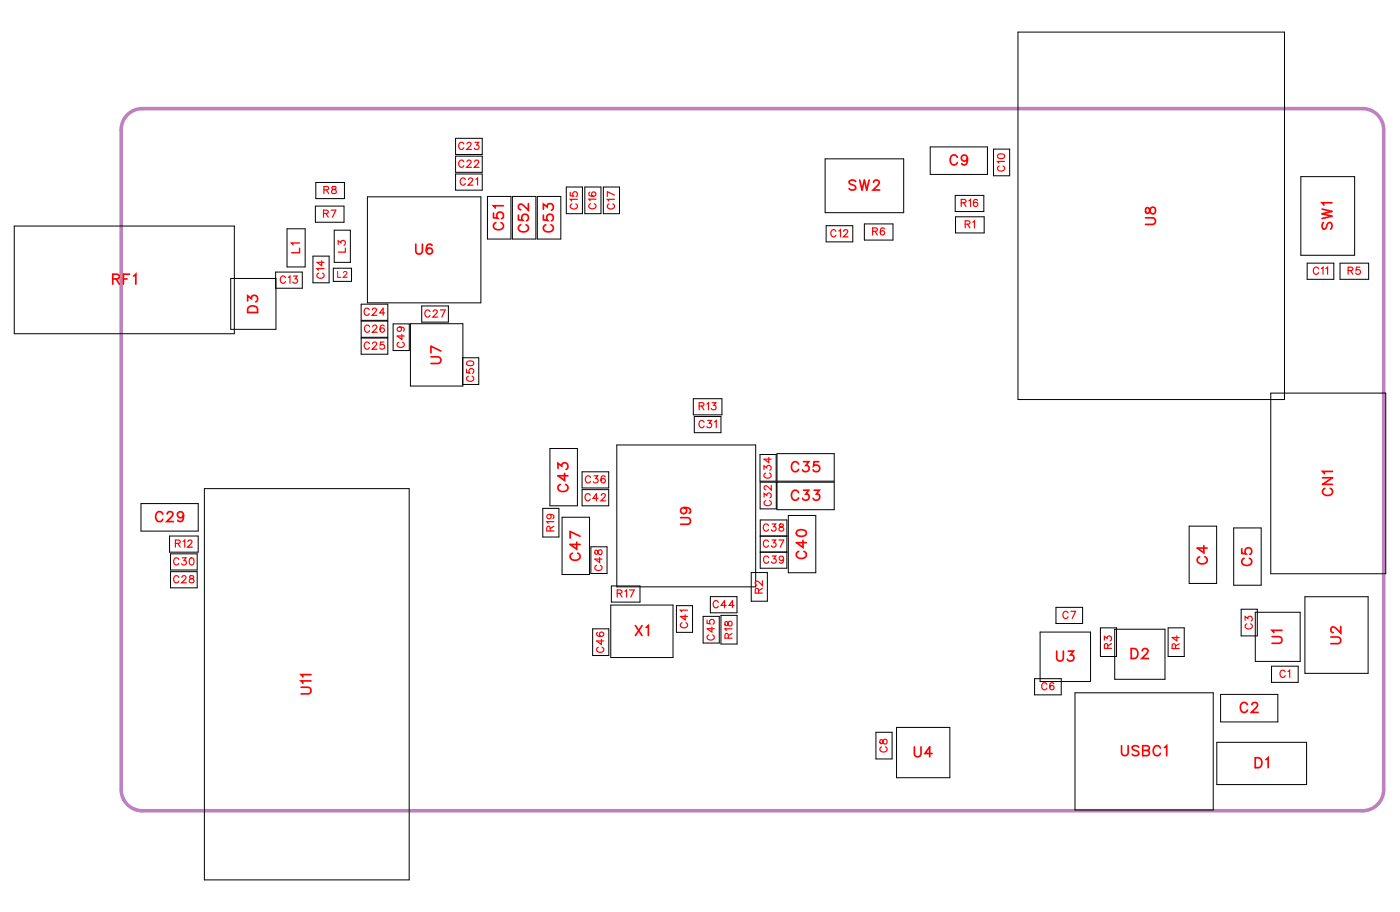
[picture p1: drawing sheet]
<svg xmlns="http://www.w3.org/2000/svg" width="100mm" height="65mm" viewBox="0 0 100 65" stroke-linecap="round" stroke-linejoin="round" font-family="sans-serif">
<path d="M8.6 56.2v-47a1.5 1.5 0 0 1 1.5-1.5h87a1.5 1.5 0 0 1 1.5 1.5v47a1.5 1.5 0 0 1-1.5 1.5M8.6 56.2a1.5 1.5 0 0 0 1.5 1.5h87" fill="none" stroke="#bf80bf" stroke-width=".25"/>
<g fill="none" stroke="#000" stroke-width=".07">
<path d="M1 16.1h15.7v7.7h-15.7zM16.4 19.8h3.3v3.7h-3.3zM19.6 19.4h1.9v1.1h-1.9zM20.5 16.3h1.3v2.7h-1.3zM22.3 18.2h1.2v1.9h-1.2zM22.5 14.7h2v1.1h-2zM22.5 13h2.1v1.1h-2.1zM23.8 19.1h1.3v.9h-1.3zM23.8 16.4h1.2v2.3h-1.2zM26.2 14h8.1v7.6h-8.1zM32.5 9.8h1.9v1.2h-1.9zM32.5 11.1h1.9v1.2h-1.9z"/>
<path d="M32.5 12.4h1.9v1.1h-1.9zM34.7 14h1.7v3h-1.7zM36.5 14h1.7v3h-1.7zM38.3 14h1.7v3h-1.7zM40.4 13.3h1.1v1.9h-1.1zM41.7 13.3h1.1v1.9h-1.1zM43 13.3h1.2v1.9h-1.2zM58.8 11.3h5.6v3.8h-5.6zM58.9 16.1h1.9v1.1h-1.9zM61.6 15.9h2.1v1.2h-2.1zM66.3 10.5h4.1v1.9h-4.1zM68.1 13.9h2v1.2h-2z"/>
<path d="M68.1 15.4h2.1v1.2h-2.1zM70.8 10.6h1.2v1.9h-1.2zM72.6 2.3h19v26.2h-19zM92.7 12.6h3.9v5.6h-3.9zM93.2 18.7h1.9v1.2h-1.9zM95.5 18.7h2.1v1.2h-2.1zM10.1 35.9h4v1.9h-4zM12.1 38.2h2v1.1h-2zM12.2 39.4h1.9v1.2h-1.9zM14.6 34.8h14.6v27.9h-14.6zM25.7 21.7h1.9v1.1h-1.9zM25.7 22.9h1.9v1.1h-1.9z"/>
<path d="M25.7 24.1h1.9v1.1h-1.9zM28 23.1h1.2v1.9h-1.2zM29.3 23.1h3.7v4.4h-3.7zM30.1 21.8h1.9v1.1h-1.9zM33 25.5h1.1v1.9h-1.1zM38.7 36.2h1.1v2h-1.1zM39.2 31.9h2v4.1h-2zM40.1 36.8h1.9v4.1h-1.9zM41.5 33.6h1.9v1.2h-1.9zM41.5 34.9h1.9v1.1h-1.9zM42.1 38.9h1.2v1.9h-1.2zM44 31.7h9.9v10.1h-9.9z"/>
<path d="M49.4 28.4h2.1v1.1h-2.1zM49.5 29.7h1.9v1.1h-1.9zM54.2 32.4h1.1v1.9h-1.1zM54.2 34.3h1.1v1.9h-1.1zM54.2 37h1.9v3.5h-1.9zM54.2 39.3h1.9M54.2 38.2h1.9M55.4 32.3h4.1v2h-4.1zM55.4 34.3h4.1v2h-4.1zM56.2 36.7h2v4.1h-2zM84.8 37.5h1.9v4h-1.9zM87.9 37.6h2v4.1h-2z"/>
<path d="M90.6 28h8.2v12.9h-8.2zM12.2 40.7h1.9v1.2h-1.9zM42.2 44.8h1.2v1.9h-1.2zM43.5 43.1h4.5v3.7h-4.5zM43.6 41.7h2v1.2h-2zM48.2 43.1h1.2v1.9h-1.2zM50.1 43.9h1.2v1.9h-1.2zM50.6 42.5h1.9v1.1h-1.9zM51.4 43.8h1.1v2.1h-1.1zM53.6 40.8h1.1v2h-1.1zM62.4 52.1h1.2v1.9h-1.2zM63.9 51.8h3.8v3.6h-3.8z"/>
<path d="M73.8 48.3h1.9v1.2h-1.9zM74.1 45h3.6v3.5h-3.6zM75.3 43.3h1.9v1.1h-1.9zM76.6 49.3h9.9v8.4h-9.9zM78.4 44.7h1.2v2.1h-1.2zM79.5 44.8h3.5v3.6h-3.5zM83.3 44.7h1.1v2.1h-1.1zM86.7 52.9h6.4v3h-6.4zM87 49.5h4.1v1.9h-4.1zM88.5 43.4h1.1v1.9h-1.1zM89.5 43.6h3.2v3.5h-3.2zM90.6 47.4h1.9v1.2h-1.9z"/>
<path d="M93 42.5h4.5v5.5h-4.5z"/>
</g>
<g fill="none" stroke="#f00" stroke-width=".12">
<path d="M8 19.9l.4-.1 .1-.1-.2-.2h-.3v.7M8.3 19.9l.2 .3M8.8 19.9h.3M9.2 19.5h-.4v.7M9.5 19.7l.2-.2v.7M29.6 17.4v.5l.2 .2 .3-.1v-.6M30.8 17.5v-.1a.35 .35 0 0 0-.5 .3 .35 .35 0 0 0 .3 .4 .22 .22 0 0 0 .2-.2 .22 .22 0 0 0-.2-.2 .22 .22 0 0 0-.2 .2M35.2 15.2v.3h.3a.25 .25 0 0 1 0-.3 .25 .25 0 0 1 .4 0 .25 .25 0 0 1-.1 .4M35.3 15.9a.26 .26 0 0 0-.1 .3 .26 .26 0 0 0 .3 .2h.1a.26 .26 0 0 0 .3-.2 .26 .26 0 0 0-.2-.3M35.9 14.7h-.7l.1 .1M37 15.3v.4h.3a.25 .25 0 0 1 0-.4 .25 .25 0 0 1 .3 .1 .25 .25 0 0 1-.1 .3M37.1 16a.26 .26 0 0 0-.1 .3 .26 .26 0 0 0 .2 .2h.2a.26 .26 0 0 0 .3-.2 .26 .26 0 0 0-.2-.3"/>
<path d="M37.7 14.5v.5l-.4-.4-.2-.1-.1 .2v.1l.1 .1M38.7 15.3v.4h.3a.25 .25 0 0 1 0-.4 .25 .25 0 0 1 .4 .1 .25 .25 0 0 1-.1 .3M38.7 14.9v-.4l.3 .2a.24 .24 0 0 1 .4-.1 .24 .24 0 0 1-.1 .4M38.9 16a.26 .26 0 0 0-.2 .3 .26 .26 0 0 0 .3 .2h.2a.26 .26 0 0 0 .2-.2 .26 .26 0 0 0-.1-.3M61 12.9l-.2-.1-.3 .1 .1 .2 .4 .2v.1l-.2 .1-.3-.1M61.3 12.8l.2 .7 .1-.7 .2 .7 .2-.7M62.3 13l.1-.2h.1l.2 .2-.1 .2-.4 .3h.5M68.2 11.2a.26 .26 0 0 0-.3-.2 .26 .26 0 0 0-.2 .3v.2a.26 .26 0 0 0 .2 .2 .26 .26 0 0 0 .3-.1M69 11.3a.22 .22 0 0 1-.3 .2 .22 .22 0 0 1-.1-.4 .22 .22 0 0 1 .3 0l.1 .2a.34 .34 0 0 1-.3 .4l-.1-.1M81.7 15.5h.5l.2 .2-.1 .2-.6 .1M81.7 14.8v.4h.1l.3-.4a.24 .24 0 0 1 .3 .2 .24 .24 0 0 1-.3 .2l-.1-.1-.1-.3zM94.2 14.9l.8 .2-.8 .1 .8 .2-.8 .2"/>
<path d="M94.3 15.8l-.1 .2 .1 .3h.2l.2-.4 .2-.1 .1 .2-.1 .3M95 14.4h-.8l.2 .2M11.6 36.6a.26 .26 0 0 0-.3-.2 .26 .26 0 0 0-.2 .3v.2a.26 .26 0 0 0 .2 .2 .26 .26 0 0 0 .3-.1M11.9 36.6l.2-.2h.1l.1 .2-.1 .2-.3 .3h.5M13.1 36.7a.22 .22 0 0 1-.3 .2 .22 .22 0 0 1-.1-.4 .22 .22 0 0 1 .3 0l.1 .2a.34 .34 0 0 1-.3 .4l-.1-.1M17.7 21.4v-.3l.2 .2a.24 .24 0 0 1 .4-.2 .24 .24 0 0 1-.1 .4M17.8 21.9l.1-.1 .4 .1 .1 .4h-.7zM30.7 25.4h.5l.2 .2-.1 .3h-.6M31.4 25l-.7-.3v.4M39.8 33.4v-.4l.2 .2a.24 .24 0 0 1 .4-.2 .24 .24 0 0 1 0 .4M39.9 34.5a.26 .26 0 0 0-.1 .3 .26 .26 0 0 0 .2 .2h.2a.26 .26 0 0 0 .3-.2 .26 .26 0 0 0-.2-.3M40.2 33.7v.5l-.4-.3h.7"/>
<path d="M40.8 39.4a.26 .26 0 0 0-.2 .3 .26 .26 0 0 0 .3 .2h.2a.26 .26 0 0 0 .3-.2 .26 .26 0 0 0-.2-.3M41.1 38.6v.5l-.5-.3h.7M41.3 38.2l-.7-.4v.5M48.5 36.9h.5l.2 .2-.1 .2h-.6M48.8 36.1a.22 .22 0 0 1 .1 .3 .22 .22 0 0 1-.3 .1 .22 .22 0 0 1 0-.3l.2-.1a.34 .34 0 0 1 .4 .3l-.1 .1M56.8 37.8l.3-.1a.3 .3 0 0 1 .4 .3 .38 .38 0 0 1-.4 .2 .38 .38 0 0 1-.3-.3zM56.9 35.1a.26 .26 0 0 0-.3-.2 .26 .26 0 0 0-.2 .3v.2a.26 .26 0 0 0 .2 .2 .26 .26 0 0 0 .3-.1M56.9 33.1a.26 .26 0 0 0-.3-.2 .26 .26 0 0 0-.2 .3v.1a.26 .26 0 0 0 .2 .3 .26 .26 0 0 0 .3-.2M56.9 39.3a.26 .26 0 0 0-.1 .3 .26 .26 0 0 0 .2 .2h.2a.26 .26 0 0 0 .3-.2 .26 .26 0 0 0-.2-.3M57.2 38.5v.5l-.4-.4h.7M57.3 34.9h.3l-.2 .3a.24 .24 0 0 1 .2 .4 .24 .24 0 0 1-.4-.1M57.3 32.9h.3l-.2 .3a.24 .24 0 0 1 .2 .3 .24 .24 0 0 1-.4 0"/>
<path d="M58 34.9h.4l-.2 .3a.24 .24 0 0 1 .2 .4 .24 .24 0 0 1-.4-.1M58.4 32.9h-.4v.3a.25 .25 0 0 1 .4 0 .25 .25 0 0 1-.1 .4 .25 .25 0 0 1-.3-.1M85.5 39.6a.26 .26 0 0 0-.2 .3 .26 .26 0 0 0 .3 .3h.2a.26 .26 0 0 0 .3-.3 .26 .26 0 0 0-.2-.3M85.8 38.9v.5l-.5-.4h.8M88.5 39.1v.3h.3a.25 .25 0 0 1 0-.3 .25 .25 0 0 1 .4 0 .25 .25 0 0 1-.1 .4M88.7 39.8a.26 .26 0 0 0-.2 .3 .26 .26 0 0 0 .3 .2h.2a.26 .26 0 0 0 .2-.2 .26 .26 0 0 0-.1-.3M94.3 34h.7l-.7 .5h.7M94.5 34.8a.26 .26 0 0 0-.2 .3 .26 .26 0 0 0 .3 .2h.1a.26 .26 0 0 0 .3-.2 .26 .26 0 0 0-.2-.3M95 33.6h-.7l.1 .1M21.5 48.9h.5l.2 .2-.1 .3h-.6M22.2 48.5h-.7l.1 .2M22.2 48h-.7l.1 .2"/>
<path d="M45.3 44.6l.5 .7M45.8 44.6l-.5 .7M46.1 44.7l.1-.1v.7M65.2 53.2v.5l.2 .2 .2-.1 .1-.6M66.4 53.7h-.5l.4-.5v.7M75.3 46.4v.5l.2 .2 .3-.1v-.6M76.2 46.4h.3l-.2 .2a.24 .24 0 0 1 .2 .4 .24 .24 0 0 1-.4-.1M80 53.1v.5l.2 .2 .2-.1v-.6M80.6 46.2h.3a.38 .38 0 0 1 .2 .3 .38 .38 0 0 1-.2 .4h-.3zM81.2 53.2l-.2-.1-.3 .1 .1 .2 .4 .2v.1l-.2 .1-.3-.1M81.4 46.4l.2-.2h.1l.1 .1-.1 .3-.3 .3h.5M81.5 53.4l.4 .1v.2l-.1 .1h-.3v-.7l.4 .1v.2h-.1"/>
<path d="M82.7 53.3a.26 .26 0 0 0-.3-.2 .26 .26 0 0 0-.2 .3v.1a.26 .26 0 0 0 .2 .3 .26 .26 0 0 0 .3-.2M83 53.2l.2-.1v.7M88.9 50.2a.26 .26 0 0 0-.3-.2 .26 .26 0 0 0-.2 .3v.2a.26 .26 0 0 0 .2 .2 .26 .26 0 0 0 .3-.1M89.2 50.2l.2-.2h.1l.1 .2-.1 .2-.3 .3h.5M89.5 54h.2a.38 .38 0 0 1 .3 .3 .38 .38 0 0 1-.3 .4h-.2zM90.2 54.1l.2-.1v.7M90.7 45.3h.5l.2 .2-.1 .3h-.6M91.4 44.9h-.7l.1 .2M94.9 45.4h.5l.2 .2-.1 .2h-.6M95.6 44.6v.5l-.4-.4-.2-.1-.1 .2v.1l.1 .1"/>
</g>
<g fill="none" stroke="#f00" stroke-width=".08">
<path d="M20.3 19.8a.19 .19 0 0 0-.2-.1 .19 .19 0 0 0-.1 .2v.1a.19 .19 0 0 0 .1 .2 .19 .19 0 0 0 .2-.2M20.6 19.8l.1-.1v.5M20.9 19.7h.3l-.2 .2a.17 .17 0 0 1 .2 .2 .17 .17 0 0 1-.3 0M22.7 19.5a.19 .19 0 0 0-.1 .2 .19 .19 0 0 0 .2 .1h.1a.19 .19 0 0 0 .2-.1 .19 .19 0 0 0-.1-.2M22.9 18.6v.3l-.3-.2h.5M23.1 15.2h.3v-.1l-.3-.1v.5M23.1 13.5h.3v-.1l-.3-.1v.5M23.1 19.1h-.5l.1 .2M23.2 15.2l.2 .3M23.3 13.5l.1 .3M23.6 15h.3l-.2 .5M23.7 13.3v.1l.3 .2a.17 .17 0 0 1-.2 .2 .17 .17 0 0 1-.2-.2l.4-.2-.1-.1z"/>
<path d="M24.1 17.4v-.3l.2 .2a.17 .17 0 0 1 .3-.1 .17 .17 0 0 1-.1 .3M24.6 17.7v.3h-.5M33.1 10.3a.19 .19 0 0 0-.2-.2 .19 .19 0 0 0-.2 .2v.2a.19 .19 0 0 0 .2 .1 .19 .19 0 0 0 .2-.1M33.1 11.5a.19 .19 0 0 0-.2-.1 .19 .19 0 0 0-.2 .2v.1a.19 .19 0 0 0 .2 .2 .19 .19 0 0 0 .2-.1M33.2 12.8a.19 .19 0 0 0-.2-.1 .19 .19 0 0 0-.2 .2v.1a.19 .19 0 0 0 .2 .2 .19 .19 0 0 0 .2-.1M33.3 10.3l.1-.2 .2 .1-.3 .4h.3M33.3 11.5l.1-.1 .2 .1-.3 .4h.3M33.4 12.8l.1-.1 .2 .1-.3 .4h.3M33.8 11.5l.1-.1 .2 .1-.3 .4h.4M33.9 10.1h.2l-.1 .2a.17 .17 0 0 1 .1 .3 .17 .17 0 0 1-.3-.1M33.9 12.8l.1-.1v.5M40.7 13.7v.2l.2 .1a.18 .18 0 0 1 0-.3 .18 .18 0 0 1 .2 0 .18 .18 0 0 1 0 .3"/>
<path d="M40.8 14.5a.19 .19 0 0 0-.1 .2 .19 .19 0 0 0 .1 .2h.2a.19 .19 0 0 0 .2-.2 .19 .19 0 0 0-.2-.2M41.2 14.2h-.5v.1M42 13.7a.22 .22 0 0 0 .2 .3 .22 .22 0 0 0 .2-.3 .16 .16 0 0 0-.2 .1 .16 .16 0 0 0 .1 .2M42.1 14.5a.19 .19 0 0 0-.1 .2 .19 .19 0 0 0 .2 .2h.1a.19 .19 0 0 0 .2-.2 .19 .19 0 0 0-.1-.2M42.5 14.2h-.5l.1 .1M43.4 14.5a.19 .19 0 0 0-.1 .2 .19 .19 0 0 0 .2 .2h.1a.19 .19 0 0 0 .2-.2 .19 .19 0 0 0-.1-.2M43.8 14.2h-.5l.1 .1M43.8 13.9l-.5-.2v.3M59.6 16.5a.19 .19 0 0 0-.2-.1 .19 .19 0 0 0-.2 .2v.1a.19 .19 0 0 0 .2 .2 .19 .19 0 0 0 .2-.2M59.8 16.5l.1-.1v.5M60.1 16.5l.1-.1 .2 .1-.3 .4h.4M62.2 16.5h.3v-.2l-.3-.1v.5"/>
<path d="M62.4 16.5l.1 .2M63 16.3a.22 .22 0 0 0-.3 .2 .22 .22 0 0 0 .3 .2 .16 .16 0 0 0 0-.3 .16 .16 0 0 0-.2 .2M68.5 14.4h.3l.1-.1-.4-.1v.5M68.7 14.4l.2 .3M68.8 16l.3-.1v-.1l-.3-.1v.5M69 16l.1 .2M69.1 14.3l.1-.1v.5M69.3 15.8l.2-.1v.5M69.7 14.3v-.1a.22 .22 0 0 0-.3 .2 .22 .22 0 0 0 .3 .2 .16 .16 0 0 0-.1-.2 .16 .16 0 0 0-.2 .1M71.1 11a.25 .25 0 0 1 .3-.1 .25 .25 0 0 1 .2 .3 .25 .25 0 0 1-.3 .1 .25 .25 0 0 1-.2-.3zM71.2 11.8a.19 .19 0 0 0-.1 .2 .19 .19 0 0 0 .2 .2h.1a.19 .19 0 0 0 .2-.2 .19 .19 0 0 0-.1-.2M71.6 11.5h-.5l.1 .1"/>
<path d="M94 19.1a.19 .19 0 0 0-.2-.1 .19 .19 0 0 0-.2 .2v.1a.19 .19 0 0 0 .2 .2 .19 .19 0 0 0 .2-.1M94.2 19.1l.1-.1v.5M94.5 19.1l.1-.1v.5M96.1 19.3l.3-.1v-.1l-.3-.1v.5M96.3 19.3l.1 .2M96.9 19h-.2v.2a.18 .18 0 0 1 .2 0 .18 .18 0 0 1 0 .3 .18 .18 0 0 1-.3-.1M12.5 38.7h.3v-.1l-.3-.1v.5M12.7 38.7l.1 .3M12.7 39.8a.19 .19 0 0 0-.2-.1 .19 .19 0 0 0-.1 .2v.1a.19 .19 0 0 0 .1 .2 .19 .19 0 0 0 .2-.1M13 39.7h.3l-.2 .2a.17 .17 0 0 1 .1 .3 .17 .17 0 0 1-.3-.1M13 38.6l.2-.1v.5M13.4 38.6l.2-.1 .1 .1-.3 .4h.3"/>
<path d="M13.6 39.8a.23 .23 0 0 1 .2 .2 .23 .23 0 0 1-.2 .2l-.1-.2zM26.3 22.1a.19 .19 0 0 0-.2-.2 .19 .19 0 0 0-.1 .2v.2a.19 .19 0 0 0 .1 .2 .19 .19 0 0 0 .2-.2M26.3 24.5a.19 .19 0 0 0-.2-.1 .19 .19 0 0 0-.1 .2v.1a.19 .19 0 0 0 .1 .2 .19 .19 0 0 0 .2-.2M26.3 23.3a.19 .19 0 0 0-.2-.1 .19 .19 0 0 0-.1 .1v.2a.19 .19 0 0 0 .1 .2 .19 .19 0 0 0 .2-.2M26.5 22.1l.1-.2 .2 .1-.3 .5h.4M26.6 24.5l.1-.1 .2 .1-.4 .4h.4M26.6 23.3l.1-.1h.2l-.4 .5h.4M27.4 24.4h-.3v.2a.18 .18 0 0 1 .3 0 .18 .18 0 0 1-.1 .2 .18 .18 0 0 1-.2 0M27.4 23.2a.22 .22 0 0 0-.3 .2 .22 .22 0 0 0 .3 .2 .16 .16 0 0 0-.1-.2 .16 .16 0 0 0-.2 .1M27.4 22.3h-.3l.2-.4v.6M28.4 24.4a.19 .19 0 0 0-.1 .2 .19 .19 0 0 0 .2 .1h.1a.19 .19 0 0 0 .2-.1 .19 .19 0 0 0-.1-.2M28.5 23.3a.16 .16 0 0 1 .1 .2 .16 .16 0 0 1-.2 .1 .16 .16 0 0 1 0-.3l.4 .1-.1 .2"/>
<path d="M28.6 23.8v.4l-.3-.3h.5M30.7 22.2a.19 .19 0 0 0-.3-.1 .19 .19 0 0 0-.1 .2v.1a.19 .19 0 0 0 .1 .2 .19 .19 0 0 0 .3-.1M30.9 22.2l.1-.1 .2 .1-.3 .4h.3M31.4 22.1h.3l-.2 .5M33.3 26.3v.2l.2 .1a.18 .18 0 0 1 0-.3 .18 .18 0 0 1 .2 0 .18 .18 0 0 1 0 .3M33.3 25.8a.25 .25 0 0 1 .3-.1 .25 .25 0 0 1 .1 .3 .25 .25 0 0 1-.3 .1 .25 .25 0 0 1-.1-.3zM33.4 26.8a.19 .19 0 0 0-.1 .2 .19 .19 0 0 0 .2 .2h.1a.19 .19 0 0 0 .2-.2 .19 .19 0 0 0-.1-.2M39.1 36.6a.16 .16 0 0 1 .2 .2 .16 .16 0 0 1-.3 .1 .16 .16 0 0 1 0-.2h.5l-.1 .2M39.2 37.8v-.3h-.1l-.1 .3h.5M39.5 37.1h-.5l.1 .2M39.5 37.5l-.3 .1M42.1 35.3a.19 .19 0 0 0-.2-.1 .19 .19 0 0 0-.2 .1v.2a.19 .19 0 0 0 .2 .2 .19 .19 0 0 0 .2-.2"/>
<path d="M42.1 34a.19 .19 0 0 0-.2-.1 .19 .19 0 0 0-.2 .2v.1a.19 .19 0 0 0 .2 .2 .19 .19 0 0 0 .2-.1M42.3 33.9h.3l-.1 .2a.17 .17 0 0 1 .1 .3 .17 .17 0 0 1-.3-.1M42.4 39.2v.2h.2a.21 .21 0 0 1 0-.2 .21 .21 0 0 1 .3 0v.2l-.1 .1-.2-.1v-.2zM42.6 35.5h-.3l.2-.3v.5M42.7 39.7v.4l-.3-.3h.5M42.9 35.3l.1-.1h.2l-.4 .5h.4M43.1 34v-.1a.22 .22 0 0 0-.3 .2 .22 .22 0 0 0 .3 .2 .16 .16 0 0 0-.1-.2 .16 .16 0 0 0-.2 .1M49.8 28.9h.3l.1-.1-.4-.1v.5M50 28.9l.2 .3M50.2 30.1a.19 .19 0 0 0-.2-.2 .19 .19 0 0 0-.2 .2v.2a.19 .19 0 0 0 .2 .2 .19 .19 0 0 0 .2-.2M50.4 28.8l.1-.1v.5M50.4 29.9h.3l-.1 .2a.17 .17 0 0 1 .1 .3 .17 .17 0 0 1-.3 0"/>
<path d="M50.8 28.7h.2l-.1 .2a.17 .17 0 0 1 .1 .2 .17 .17 0 0 1-.3 0M50.9 30l.2-.1v.6M54.5 33.4v-.2l.2 .1a.17 .17 0 0 1 .2-.1 .17 .17 0 0 1 0 .3M54.5 35.4v-.3l.2 .2a.17 .17 0 0 1 .2-.1 .17 .17 0 0 1 0 .2M54.6 33.7a.19 .19 0 0 0-.1 .2 .19 .19 0 0 0 .2 .2h.1a.19 .19 0 0 0 .2-.2 .19 .19 0 0 0-.2-.2M54.6 35.6a.19 .19 0 0 0-.1 .3 .19 .19 0 0 0 .2 .1h.1a.19 .19 0 0 0 .2-.1 .19 .19 0 0 0-.1-.3M54.8 38.6a.19 .19 0 0 0-.2-.1 .19 .19 0 0 0-.2 .2v.1a.19 .19 0 0 0 .2 .2 .19 .19 0 0 0 .2-.2M54.8 37.4a.19 .19 0 0 0-.2-.1 .19 .19 0 0 0-.2 .2v.1a.19 .19 0 0 0 .2 .2 .19 .19 0 0 0 .2-.1M54.8 39.7a.19 .19 0 0 0-.2-.1 .19 .19 0 0 0-.2 .2v.1a.19 .19 0 0 0 .2 .2 .19 .19 0 0 0 .2-.1M54.8 32.6v.3l-.3-.2h.5M55 34.6v.3l-.4-.3-.1 .2 .1 .1M55 38.5h.3l-.1 .2a.17 .17 0 0 1 .1 .2 .17 .17 0 0 1-.3 0"/>
<path d="M55 37.3h.3l-.1 .2a.17 .17 0 0 1 .1 .3 .17 .17 0 0 1-.3-.1M55 39.6h.3l-.1 .2a.17 .17 0 0 1 .1 .3 .17 .17 0 0 1-.3-.1M55.5 38.5h.4l-.3 .5M55.6 37.3v.2a.21 .21 0 0 1 .2 .1 .21 .21 0 0 1 0 .2h-.2v-.2l.2-.2v-.1zM55.9 39.8a.16 .16 0 0 1-.3 .1 .16 .16 0 0 1 0-.2 .16 .16 0 0 1 .2 0v.4l-.2-.1M12.7 41.1a.19 .19 0 0 0-.2-.1 .19 .19 0 0 0-.1 .2v.1a.19 .19 0 0 0 .1 .2 .19 .19 0 0 0 .2-.1M13 41.1l.1-.1 .2 .1-.4 .4h.4M13.5 41v.2a.21 .21 0 0 1 .3 0 .21 .21 0 0 1 0 .3h-.3v-.2l.3-.2v-.1zM42.5 40.3a.19 .19 0 0 0-.1 .2 .19 .19 0 0 0 .2 .1h.1a.19 .19 0 0 0 .2-.1 .19 .19 0 0 0-.1-.2M42.6 45v.1a.22 .22 0 0 0 .2 .2 .22 .22 0 0 0 .2-.3 .16 .16 0 0 0-.3 .1 .16 .16 0 0 0 .2 .2M42.7 46.1a.19 .19 0 0 0-.2 .2 .19 .19 0 0 0 .2 .2h.1a.19 .19 0 0 0 .2-.2 .19 .19 0 0 0-.1-.2M42.9 45.5v.4l-.4-.3h.5"/>
<path d="M44 42.3l.3-.1v-.1l-.3-.1v.5M44.2 42.3l.1 .2M44.5 42.1l.2-.1v.5M44.9 42h.3l-.2 .5M48.6 44.3a.19 .19 0 0 0-.1 .3 .19 .19 0 0 0 .2 .1h.1a.19 .19 0 0 0 .2-.1 .19 .19 0 0 0-.1-.3M48.8 43.8v.3l-.3-.2h.5M49 43.5h-.5l.1 .1M50.4 44.2v.2h.2a.18 .18 0 0 1 0-.2 .18 .18 0 0 1 .3 0 .18 .18 0 0 1-.1 .2M50.5 45.2a.19 .19 0 0 0-.1 .2 .19 .19 0 0 0 .2 .2h.1a.19 .19 0 0 0 .2-.2 .19 .19 0 0 0-.1-.2M50.7 44.7v.3l-.3-.2h.5M51.2 42.9a.19 .19 0 0 0-.2-.1 .19 .19 0 0 0-.2 .2v.1a.19 .19 0 0 0 .2 .2 .19 .19 0 0 0 .2-.1M51.7 44.3v.2l.1 .1 .2-.4a.17 .17 0 0 1 .2 .2 .17 .17 0 0 1-.2 .2l-.2-.3z"/>
<path d="M51.8 43.1h-.4l.2-.3v.5M51.9 45.4v-.2l-.1-.1-.1 .3h.5M52.2 44.8h-.5l.1 .1M52.2 45.1l-.3 .2M52.3 43.1h-.3l.2-.3v.5M54.1 42.2v-.3h-.2l-.1 .3h.5M54.3 41.4v.3l-.3-.3-.2 .1 .2 .2M54.3 41.9l-.2 .2M62.8 52.7v.2h.1a.21 .21 0 0 1 .1-.2 .21 .21 0 0 1 .2 0v.2l-.1 .1-.1-.1-.1-.2zM62.8 53.2a.19 .19 0 0 0-.1 .2 .19 .19 0 0 0 .2 .2h.1a.19 .19 0 0 0 .2-.2 .19 .19 0 0 0-.1-.2M74.6 48.7a.19 .19 0 0 0-.2-.1 .19 .19 0 0 0-.1 .2v.1a.19 .19 0 0 0 .1 .2 .19 .19 0 0 0 .2-.1M75.1 48.7v-.1a.22 .22 0 0 0-.3 .3 .22 .22 0 0 0 .3 .2 .16 .16 0 0 0-.1-.3 .16 .16 0 0 0-.2 .2"/>
<path d="M76.1 43.7a.19 .19 0 0 0-.2-.2 .19 .19 0 0 0-.1 .2v.2a.19 .19 0 0 0 .1 .1 .19 .19 0 0 0 .2-.1M76.3 43.5h.4l-.3 .5M78.7 45.6v-.3l.2 .2a.18 .18 0 0 1 .3-.2 .17 .17 0 0 1-.1 .3M79 46.2l-.1-.3-.1-.1-.1 .4h.5M79.2 45.8l-.2 .2M83.8 46.2v-.3l-.1-.1-.1 .4h.5M83.9 45.3v.3l-.3-.2h.5M84.1 45.8l-.3 .2M88.8 44.2v-.3l.2 .2a.17 .17 0 0 1 .2-.2 .17 .17 0 0 1 0 .3M88.9 44.4a.19 .19 0 0 0-.1 .2 .19 .19 0 0 0 .2 .2h.1a.19 .19 0 0 0 .2-.2 .19 .19 0 0 0-.2-.2M91.6 47.8a.19 .19 0 0 0-.2-.1 .19 .19 0 0 0-.2 .2v.1a.19 .19 0 0 0 .2 .2 .19 .19 0 0 0 .2-.1M91.8 47.8l.1-.1v.5"/>
</g>
<path d="M21.4 17.3h-.6l.1 .1M21.4 17.7v.3h-.6" fill="none" stroke="#f00" stroke-width=".1"/>
<path d="M24.1 19.3v.4h.2M24.5 19.4l.1-.1 .1 .1-.2 .3h.2" fill="none" stroke="#f00" stroke-width=".07"/>
<g font-size="1.2" fill="#fff">
<text x="36.2" y="16.4" transform="rotate(-90 36.2 16.4)">C51</text>
<text x="38" y="16.6" transform="rotate(-90 38 16.6)">C52</text>
<text x="39.7" y="16.6" transform="rotate(-90 39.7 16.6)">C53</text>
<text x="60.5" y="13.8">SW2</text>
<text x="67.7" y="12">C9</text>
<text x="82.7" y="16" transform="rotate(-90 82.7 16)">U8</text>
<text x="95.2" y="16.4" transform="rotate(-90 95.2 16.4)">SW1</text>
<text x="8" y="20.5">RF1</text>
<text x="18.7" y="22.3" transform="rotate(-90 18.7 22.3)">D3</text>
<text x="29.6" y="18.4">U6</text>
<text x="31.7" y="25.9" transform="rotate(-90 31.7 25.9)">U7</text>
<text x="40.8" y="35.1" transform="rotate(-90 40.8 35.1)">C43</text>
<text x="56.4" y="35.9">C33</text>
<text x="56.4" y="33.9">C35</text>
<text x="95.3" y="35.3" transform="rotate(-90 95.3 35.3)">CN1</text>
<text x="11" y="37.4">C29</text>
<text x="41.6" y="40" transform="rotate(-90 41.6 40)">C47</text>
<text x="49.5" y="37.4" transform="rotate(-90 49.5 37.4)">U9</text>
<text x="57.8" y="39.8" transform="rotate(-90 57.8 39.8)">C40</text>
<text x="86.3" y="40.2" transform="rotate(-90 86.3 40.2)">C4</text>
<text x="89.5" y="40.3" transform="rotate(-90 89.5 40.3)">C5</text>
<text x="45.2" y="45.6">X1</text>
<text x="75.3" y="47.4">U3</text>
<text x="80.6" y="47.2">D2</text>
<text x="91.7" y="45.9" transform="rotate(-90 91.7 45.9)">U1</text>
<text x="95.9" y="45.9" transform="rotate(-90 95.9 45.9)">U2</text>
<text x="22.5" y="49.5" transform="rotate(-90 22.5 49.5)">U11</text>
<text x="88.4" y="51">C2</text>
<text x="65.1" y="54.2">U4</text>
<text x="79.9" y="54.1">USBC1</text>
<text x="89.4" y="55">D1</text>
</g>
<text font-size="1" fill="#fff" x="21.6" y="18" transform="rotate(-90 21.6 18)">L1</text>
<g font-size=".9" fill="#fff">
<text x="32.7" y="10.9">C23</text>
<text x="23" y="15.7">R7</text>
<text x="23.1" y="14">R8</text>
<text x="24.8" y="18" transform="rotate(-90 24.8 18)">L3</text>
<text x="32.7" y="12.1">C22</text>
<text x="32.8" y="13.4">C21</text>
<text x="41.4" y="14.9" transform="rotate(-90 41.4 14.9)">C15</text>
<text x="42.7" y="14.9" transform="rotate(-90 42.7 14.9)">C16</text>
<text x="44" y="14.9" transform="rotate(-90 44 14.9)">C17</text>
<text x="59.2" y="17.1">C12</text>
<text x="62.2" y="17">R6</text>
<text x="68.5" y="14.9">R16</text>
<text x="68.8" y="16.4">R1</text>
<text x="71.8" y="12.2" transform="rotate(-90 71.8 12.2)">C10</text>
<text x="19.9" y="20.4">C13</text>
<text x="23.3" y="19.9" transform="rotate(-90 23.3 19.9)">C14</text>
<text x="25.9" y="22.7">C24</text>
<text x="25.9" y="23.9">C26</text>
<text x="30.2" y="22.8">C27</text>
<text x="93.6" y="19.7">C11</text>
<text x="96.1" y="19.7">R5</text>
<text x="25.9" y="25.1">C25</text>
<text x="29" y="24.8" transform="rotate(-90 29 24.8)">C49</text>
<text x="34" y="27.2" transform="rotate(-90 34 27.2)">C50</text>
<text x="49.8" y="29.4">R13</text>
<text x="41.7" y="35.9">C42</text>
<text x="41.7" y="34.6">C36</text>
<text x="49.8" y="30.7">C31</text>
<text x="12.3" y="40.4">C30</text>
<text x="12.3" y="41.7">C28</text>
<text x="12.5" y="39.2">R12</text>
<text x="39.7" y="37.9" transform="rotate(-90 39.7 37.9)">R19</text>
<text x="43.1" y="40.7" transform="rotate(-90 43.1 40.7)">C48</text>
<text x="54.4" y="39.2">C37</text>
<text x="54.4" y="38">C38</text>
<text x="54.4" y="40.3">C39</text>
<text x="55.2" y="36.1" transform="rotate(-90 55.2 36.1)">C32 C34</text>
<text x="43.3" y="46.5" transform="rotate(-90 43.3 46.5)">C46</text>
<text x="44" y="42.7">R17</text>
<text x="49.2" y="44.7" transform="rotate(-90 49.2 44.7)">C41</text>
<text x="50.8" y="43.5">C44</text>
<text x="51.1" y="45.6" transform="rotate(-90 51.1 45.6)">C45</text>
<text x="52.4" y="45.5" transform="rotate(-90 52.4 45.5)">R18</text>
<text x="54.6" y="42.3" transform="rotate(-90 54.6 42.3)">R2</text>
<text x="75.7" y="44.3">C7</text>
<text x="79.4" y="46.2" transform="rotate(-90 79.4 46.2)">R3</text>
<text x="84.3" y="46.2" transform="rotate(-90 84.3 46.2)">R4</text>
<text x="89.5" y="44.8" transform="rotate(-90 89.5 44.8)">C3</text>
<text x="63.5" y="53.6" transform="rotate(-90 63.5 53.6)">C8</text>
<text x="74.2" y="49.3">C6</text>
<text x="91.2" y="48.5">C1</text>
</g>
<text font-size=".7" fill="#fff" x="24" y="19.9">L2</text>
</svg>
